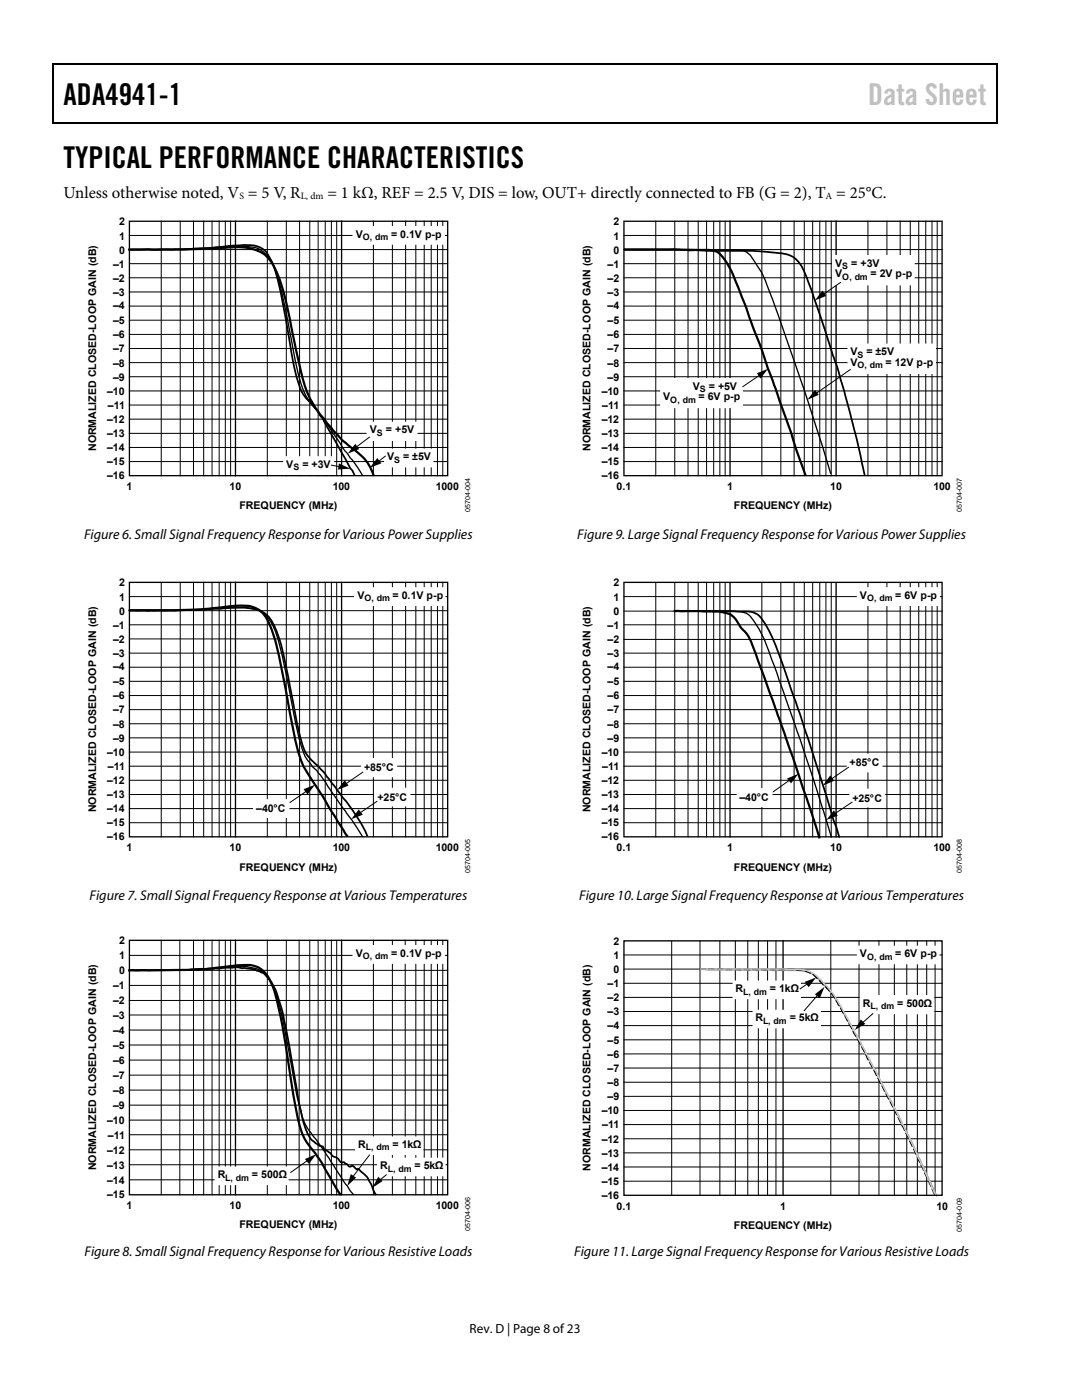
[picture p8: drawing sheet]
<svg xmlns="http://www.w3.org/2000/svg" width="216mm" height="279mm" viewBox="0 0 216 279" stroke-linecap="round" stroke-linejoin="round" font-family="sans-serif">
<path d="M10.5 12.7h.3v1h-.3zM198.8 12.7h.2v1h-.2zM198.8 12.7h.2v.3h-.2zM198.8 24.4h.2v.3h-.2z" fill="#000"/>
<path d="M10.5 12.8h188.3M10.7 13.7v11M198.9 13.7v11M10.5 24.5h188.3" fill="none" stroke="#000" stroke-width=".25"/>
<g fill="none" stroke="#000" stroke-width=".2">
<path d="M25.8 58.3h63.5M25.8 55.4h63.5M25.8 52.6h63.5M25.8 49.8h63.5M25.8 47h63.5M32.2 44.2v50.7M36 44.2v50.7M38.6 44.2v50.7M40.6 44.2v50.7M42.3 44.2v50.7M43.7 44.2v50.7M45 44.2v50.7"/>
<path d="M46 44.2v50.7M53.3 44.2v50.7M57.1 44.2v50.7M59.8 44.2v50.7M61.8 44.2v50.7M63.5 44.2v50.7M64.9 44.2v50.7M66.1 44.2v50.7M67.2 44.2v50.7M74.5 44.2v50.7M78.3 44.2v50.7M80.9 44.2v50.7"/>
<path d="M83 44.2v50.7M84.6 44.2v50.7M86 44.2v50.7M87.3 44.2v50.7M88.3 44.2v50.7M25.8 78h63.5M25.8 75.2h63.5M25.8 72.4h63.5M25.8 69.6h63.5M25.8 66.7h63.5M25.8 63.9h63.5M25.8 61.1h63.5"/>
<path d="M25.8 92.1h63.5M25.8 89.3h63.5M25.8 86.5h63.5M25.8 83.7h63.5M25.8 80.8h63.5"/>
</g>
<path d="M25.8 44.2h63.5v50.7h-63.5zM25.8 49.8h11l6.6-.4a29.1 29.1 0 0 1 7.9 .1 7.2 7.2 0 0 1 3.7 4.7 134.8 134.8 0 0 1 3.7 16.5l.5 2.7a16.2 16.2 0 0 0 4.5 9.1l2 2.7 2.8 4.4 2 2.5 1.8 2.7M47 44.2v50.7M68.2 44.2v50.7" fill="none" stroke="#000" stroke-width=".26"/>
<path d="M25.8 49.8l12-.1 10.2-.8a5.9 5.9 0 0 1 5.2 1.4l.2 .4a22.2 22.2 0 0 1 2.7 8.3l.7 3.5a129.3 129.3 0 0 0 2.7 13.8l.1 .4a9.1 9.1 0 0 0 3 4.4l1.8 2.5 6.3 11.2" fill="none" stroke="#000" stroke-width=".35"/>
<path d="M25.8 49.8h10.6l6.4-.3a28.9 28.9 0 0 1 7.6 .2 6.3 6.3 0 0 1 4.6 4.2 61.1 61.1 0 0 1 3.6 13.4 59.4 59.4 0 0 0 3.1 11.9 38.3 38.3 0 0 0 8.3 10.1l1 .7a9.4 9.4 0 0 1 3.5 4.8" fill="none" stroke="#000" stroke-width=".44"/>
<path d="M70.4 45.2h18.3v3.5h-18.3z" fill="#fff"/>
<path d="M70.4 45.2h18.3v3.5h-18.3z" fill="none" stroke="#fff" stroke-width=".2"/>
<path d="M56.6 91.1h10v3.6h-10z" fill="#fff"/>
<path d="M56.6 91.1h10v3.6h-10z" fill="none" stroke="#fff" stroke-width=".2"/>
<path d="M73.3 84.3h9.9v3.6h-9.9z" fill="#fff"/>
<path d="M73.3 84.3h9.9v3.6h-9.9z" fill="none" stroke="#fff" stroke-width=".2"/>
<path d="M76.8 89.6h9.6v3.6h-9.6z" fill="#fff"/>
<path d="M76.8 89.6h9.6v3.6h-9.6z" fill="none" stroke="#fff" stroke-width=".2"/>
<g fill="none" stroke="#000" stroke-width=".2">
<path d="M66 92.8l2 .4M73.8 87.2l-2.9 2.2M77 91l-1.6 1.2M25.8 119.1h63.5M32.2 116.2v50.8M36 116.2v50.8M38.6 116.2v50.8M40.6 116.2v50.8M42.3 116.2v50.8M43.7 116.2v50.8M45 116.2v50.8M46 116.2v50.8"/>
<path d="M53.3 116.2v50.8M57.1 116.2v50.8M59.8 116.2v50.8M61.8 116.2v50.8M63.5 116.2v50.8M64.9 116.2v50.8M66.1 116.2v50.8M67.2 116.2v50.8M74.5 116.2v50.8M78.3 116.2v50.8M80.9 116.2v50.8M83 116.2v50.8"/>
<path d="M84.6 116.2v50.8M86 116.2v50.8M87.3 116.2v50.8M88.3 116.2v50.8M25.8 138.8h63.5M25.8 136h63.5M25.8 133.2h63.5M25.8 130.3h63.5M25.8 127.5h63.5M25.8 124.7h63.5M25.8 121.9h63.5M25.8 158.6h63.5"/>
<path d="M25.8 155.7h63.5M25.8 152.9h63.5M25.8 150.1h63.5M25.8 147.3h63.5M25.8 144.4h63.5M25.8 141.6h63.5M61.4 157.8l-3.7 2.4M25.8 164.2h63.5M25.8 161.4h63.5"/>
</g>
<path d="M67.6 92.5l2.3 1-2.5 .2zM70.9 88.6l.8 1-2.3 .9zM75.3 91.4l.8 1.1-2.3 .8zM60.6 157.5l2.3-.9-1.5 2z" fill="#000"/>
<path d="M25.8 116.2h63.5v50.8h-63.5zM47 116.2v50.8M68.2 116.2v50.8M25.8 121.9l13.2-.1 5.7-.4a17 17 0 0 1 6.9 .4l.3 .2a5.7 5.7 0 0 1 2.9 3.5 119 119 0 0 1 3.8 17.1l1.1 4.8a11.8 11.8 0 0 0 3.7 6.6l1.4 1.9 .6 1.1 4.9 6.7 2 3.2" fill="none" stroke="#000" stroke-width=".26"/>
<path d="M25.8 121.8h1.9a293.9 293.9 0 0 0 19.9-.5h1.3a6.1 6.1 0 0 1 5.1 2.4 28 28 0 0 1 3.1 9.2l.5 2.7a120.4 120.4 0 0 0 3 13.7 10.5 10.5 0 0 0 3.1 3.8l1.2 1.3 2.9 4a41.6 41.6 0 0 1 5.5 8.4" fill="none" stroke="#000" stroke-width=".35"/>
<path d="M25.8 121.8h8.4a102.1 102.1 0 0 0 13.2-.9 5.6 5.6 0 0 1 6.4 3.7 75.3 75.3 0 0 1 3.4 14 73.7 73.7 0 0 0 3.2 14l7 11.4 2 2.9" fill="none" stroke="#000" stroke-width=".44"/>
<path d="M74.8 157.3h7v3.5h-7z" fill="#fff"/>
<path d="M74.8 157.3h7v3.5h-7z" fill="none" stroke="#fff" stroke-width=".2"/>
<path d="M50.6 159.6h7.1v3.5h-7.1z" fill="#fff"/>
<path d="M50.6 159.6h7.1v3.5h-7.1z" fill="none" stroke="#fff" stroke-width=".2"/>
<path d="M72.1 151.4h7.1v3.6h-7.1z" fill="#fff"/>
<path d="M72.1 151.4h7.1v3.6h-7.1z" fill="none" stroke="#fff" stroke-width=".2"/>
<path d="M72.5 154.1l-3.6 2.4M75.3 159.9l-3.6 2.4" fill="none" stroke="#000" stroke-width=".2"/>
<path d="M68.8 155.7l.8 1.1-2.3 .9zM71.6 161.5l.8 1.1-2.3 .9z" fill="#000"/>
<path d="M70.8 117.3h18v3.5h-18z" fill="#fff"/>
<path d="M70.8 117.3h18v3.5h-18z" fill="none" stroke="#fff" stroke-width=".2"/>
<g fill="none" stroke="#000" stroke-width=".2">
<path d="M25.8 199.7h63.5M25.8 196.7h63.5M25.8 193.7h63.5M25.8 190.7h63.5M32.2 187.7v50.7M35.9 187.7v50.7M38.6 187.7v50.7M40.6 187.7v50.7M42.3 187.7v50.7M43.7 187.7v50.7M45 187.7v50.7M46 187.7v50.7"/>
<path d="M53.3 187.7v50.7M57.1 187.7v50.7M59.7 187.7v50.7M61.8 187.7v50.7M63.5 187.7v50.7M64.9 187.7v50.7M66.1 187.7v50.7M67.2 187.7v50.7M74.5 187.7v50.7M78.3 187.7v50.7M80.9 187.7v50.7M83 187.7v50.7"/>
<path d="M84.6 187.7v50.7M86 187.7v50.7M87.3 187.7v50.7M88.3 187.7v50.7M25.8 217.6h63.5M25.8 214.6h63.5M25.8 211.6h63.5M25.8 208.6h63.5M25.8 205.6h63.5M25.8 202.6h63.5M25.8 235.5h63.5M25.8 232.5h63.5"/>
<path d="M25.8 229.5h63.5M25.8 226.5h63.5M25.8 223.5h63.5M25.8 220.6h63.5"/>
</g>
<path d="M25.8 187.7h63.5v50.7h-63.5zM25.8 193.6h12.6l7.7-.6a12.4 12.4 0 0 1 5.3 .4 6.3 6.3 0 0 1 3.2 3.8 74.4 74.4 0 0 1 3.2 13.4 87.8 87.8 0 0 0 2.7 12.8 31.7 31.7 0 0 0 3.6 5.5l4.5 6.9 1.9 2.6M47 187.7v50.7M68.2 187.7v50.7" fill="none" stroke="#000" stroke-width=".26"/>
<path d="M25.8 193.7l12.1-.1 5.8-.3 .9-.2h3.2a11.2 11.2 0 0 1 4.5 1l.2 .1a9.9 9.9 0 0 1 3.2 5.6 149.3 149.3 0 0 1 3.5 17.8 37.9 37.9 0 0 0 2.2 8.7 5.7 5.7 0 0 0 2.6 2.4l.4 .1 .3 .6 .5 .2 .6 .5a2.67 2.67 0 0 0 1.6 1.1l.1 .1a.88 .88 0 0 0 1.2 .7l.9 .7 .2 .1 .3-.1a1.17 1.17 0 0 1 1 .6h.3a7.4 7.4 0 0 1 3.2 4.4l.4 .7" fill="none" stroke="#000" stroke-width=".35"/>
<path d="M25.8 193.7l10.7-.1a67 67 0 0 0 10.7-.9l1-.1a5.1 5.1 0 0 1 6 3.6 66.8 66.8 0 0 1 2.8 12.4l.4 2.3a108.3 108.3 0 0 0 2.8 15.1 22.6 22.6 0 0 0 3.3 5.1l4.4 7.3" fill="none" stroke="#000" stroke-width=".44"/>
<path d="M71 226.9h13.4v3.5h-13.4z" fill="#fff"/>
<path d="M71 226.9h13.4v3.5h-13.4z" fill="none" stroke="#fff" stroke-width=".2"/>
<path d="M75.4 231.1h13.4v3.6h-13.4z" fill="#fff"/>
<path d="M75.4 231.1h13.4v3.6h-13.4z" fill="none" stroke="#fff" stroke-width=".2"/>
<path d="M42.9 232.9h14.6v3.5h-14.6z" fill="#fff"/>
<path d="M42.9 232.9h14.6v3.5h-14.6z" fill="none" stroke="#fff" stroke-width=".2"/>
<path d="M61.5 231.5l-3.6 2.5M73.8 230.4l-3.5 4.6M77.2 234.4l-1.6 1.2" fill="none" stroke="#000" stroke-width=".2"/>
<path d="M60.8 231.3l2.3-1-1.5 2zM70 234.3l1.1 .7-1.8 1.7zM75.5 234.8l.8 .9-2 1.3z" fill="#000"/>
<path d="M70.4 188.7h18.3v3.6h-18.3z" fill="#fff"/>
<path d="M70.4 188.7h18.3v3.6h-18.3z" fill="none" stroke="#fff" stroke-width=".2"/>
<g fill="none" stroke="#000" stroke-width=".2">
<path d="M124.5 58.3h63.5M124.5 55.4h63.5M124.5 52.6h63.5M124.5 49.8h63.5M124.5 47h63.5M130.9 44.2v50.7M134.6 44.2v50.7M137.3 44.2v50.7M139.3 44.2v50.7M141 44.2v50.7M142.4 44.2v50.7M143.6 44.2v50.7"/>
<path d="M144.7 44.2v50.7M152 44.2v50.7M155.8 44.2v50.7M158.5 44.2v50.7M160.5 44.2v50.7M162.2 44.2v50.7M163.6 44.2v50.7M164.8 44.2v50.7M165.9 44.2v50.7M173.2 44.2v50.7M177 44.2v50.7M179.6 44.2v50.7"/>
<path d="M181.6 44.2v50.7M183.3 44.2v50.7M184.7 44.2v50.7M186 44.2v50.7M187 44.2v50.7M124.5 78h63.5M124.5 75.2h63.5M124.5 72.4h63.5M124.5 69.6h63.5M124.5 66.7h63.5M124.5 63.9h63.5M124.5 61.1h63.5"/>
<path d="M124.5 92.1h63.5M124.5 89.3h63.5M124.5 86.5h63.5M124.5 83.7h63.5M124.5 80.8h63.5"/>
</g>
<path d="M124.5 44.2h63.5v50.7h-63.5zM124.5 49.8l21.6 .1a4.5 4.5 0 0 1 3.3 .8 25.6 25.6 0 0 1 4.8 9.2l6.4 18.4 5.2 16.3M145.7 44.2v50.7M166.8 44.2v50.7" fill="none" stroke="#000" stroke-width=".26"/>
<path d="M124.5 49.8h10.1l2.9 .2 8.6 .1a51.9 51.9 0 0 1 11.3 .8 6.3 6.3 0 0 1 3.5 4.3l2.4 6.7 4 12.1 3.6 13.4 1.7 7.5" fill="none" stroke="#000" stroke-width=".35"/>
<path d="M124.5 49.8l14 .1a12.7 12.7 0 0 1 4.6 .4 13.9 13.9 0 0 1 3.9 6.4l4.9 12.8 8.8 25.3" fill="none" stroke="#000" stroke-width=".44"/>
<path d="M166.1 51h16.3v5.9h-16.3z" fill="#fff"/>
<path d="M166.1 51h16.3v5.9h-16.3z" fill="none" stroke="#fff" stroke-width=".2"/>
<path d="M131.8 75.5h16.3v5.9h-16.3z" fill="#fff"/>
<path d="M131.8 75.5h16.3v5.9h-16.3z" fill="none" stroke="#fff" stroke-width=".2"/>
<path d="M169.2 68.7h17.4v5.8h-17.4z" fill="#fff"/>
<path d="M169.2 68.7h17.4v5.8h-17.4z" fill="none" stroke="#fff" stroke-width=".2"/>
<g fill="none" stroke="#000" stroke-width=".2">
<path d="M167.8 56.3l-3.6 2.5M151.7 74.8l-3.6 2.4M169.7 73.7l-7 4.9M124.5 119.1h63.5M130.9 116.3v50.7M134.6 116.3v50.7M137.3 116.3v50.7M139.3 116.3v50.7M141 116.3v50.7M142.4 116.3v50.7M143.6 116.3v50.7M144.7 116.3v50.7"/>
<path d="M152 116.3v50.7M155.8 116.3v50.7M158.5 116.3v50.7M160.5 116.3v50.7M162.2 116.3v50.7M163.6 116.3v50.7M164.8 116.3v50.7M165.9 116.3v50.7M173.2 116.3v50.7M177 116.3v50.7M179.6 116.3v50.7M181.6 116.3v50.7"/>
<path d="M183.3 116.3v50.7M184.7 116.3v50.7M186 116.3v50.7M187 116.3v50.7M124.5 138.8h63.5M124.5 136h63.5M124.5 133.2h63.5M124.5 130.3h63.5M124.5 127.6h63.5M124.5 124.7h63.5M124.5 122h63.5M124.5 158.6h63.5"/>
<path d="M124.5 155.7h63.5M124.5 152.9h63.5M124.5 150.1h63.5M124.5 147.3h63.5M124.5 144.4h63.5M124.5 141.6h63.5M157.8 155.6l-3.7 2.5M124.5 164.2h63.5M124.5 161.4h63.5"/>
</g>
<path d="M164.1 58l.8 1.1-2.3 .8zM151 74.5l2.2-.9-1.5 1.9zM162.6 77.8l.8 1-2.3 1zM157 155.4l2.3-1-1.5 1.9z" fill="#000"/>
<path d="M124.5 116.2h63.5v50.8h-63.5zM145.7 116.3v50.7M166.8 116.3v50.7M134.6 122h10.2a13.7 13.7 0 0 1 4 .4 8.1 8.1 0 0 1 2.5 2.8 44.4 44.4 0 0 1 3.3 8l7.5 21.8 3.8 12" fill="none" stroke="#000" stroke-width=".26"/>
<path d="M134.6 122h12.3a8.8 8.8 0 0 1 4 .5 10 10 0 0 1 2.9 4.1 158.4 158.4 0 0 1 4.9 13.2l2.8 8.4 5.9 18.8" fill="none" stroke="#000" stroke-width=".35"/>
<path d="M134.6 122h4.1a28.2 28.2 0 0 1 6.4 .4 4.3 4.3 0 0 1 2.6 2.7l.3 .4a7.2 7.2 0 0 1 2.4 3.9l7.8 21.6 5.3 16.1" fill="none" stroke="#000" stroke-width=".44"/>
<path d="M169.6 157.5h6.9v3.5h-6.9z" fill="#fff"/>
<path d="M169.6 157.5h6.9v3.5h-6.9z" fill="none" stroke="#fff" stroke-width=".2"/>
<path d="M147.1 157.4h7v3.5h-7z" fill="#fff"/>
<path d="M147.1 157.4h7v3.5h-7z" fill="none" stroke="#fff" stroke-width=".2"/>
<path d="M169 150.5h7v3.6h-7z" fill="#fff"/>
<path d="M169 150.5h7v3.6h-7z" fill="none" stroke="#fff" stroke-width=".2"/>
<path d="M169.4 153.1l-3.6 2.5M170.1 160l-3.7 2.5" fill="none" stroke="#000" stroke-width=".2"/>
<path d="M165.7 154.7l.8 1.1-2.3 1zM166.4 161.7l.8 1.1-2.3 .9z" fill="#000"/>
<path d="M171.1 117.3h16.4v3.5h-16.4z" fill="#fff"/>
<path d="M171.1 117.3h16.4v3.5h-16.4z" fill="none" stroke="#fff" stroke-width=".2"/>
<g fill="none" stroke="#000" stroke-width=".2">
<path d="M124.5 199.1h63.5M124.5 196.2h63.5M124.5 193.4h63.5M124.5 190.6h63.5M134 187.8v50.7M139.7 187.8v50.7M143.6 187.8v50.7M146.7 187.8v50.7M149.2 187.8v50.7M151.3 187.8v50.7M153.2 187.8v50.7M154.8 187.8v50.7"/>
<path d="M165.8 187.8v50.7M171.4 187.8v50.7M175.4 187.8v50.7M178.5 187.8v50.7M180.9 187.8v50.7M183 187.8v50.7M184.9 187.8v50.7M186.6 187.8v50.7M124.5 218.8h63.5M124.5 216h63.5M124.5 213.1h63.5M124.5 210.3h63.5"/>
<path d="M124.5 207.5h63.5M124.5 204.7h63.5M124.5 201.9h63.5M124.5 235.7h63.5M124.5 232.9h63.5M124.5 230.1h63.5M124.5 227.3h63.5M124.5 224.4h63.5M124.5 221.6h63.5"/>
</g>
<path d="M124.5 187.8h63.5v50.7h-63.5zM156.3 187.8v50.7" fill="none" stroke="#000" stroke-width=".26"/>
<path d="M139.7 193.4l7.9 .2 6.4-.1 .1 .1h3.4a9.1 9.1 0 0 1 4.4 .6l.9 .6 2.3 2.4a45.8 45.8 0 0 1 4.8 7.7l9.3 17.6 7.6 16" fill="none" stroke="#9a9a9a" stroke-width=".44"/>
<path d="M139.7 193.4l17.7 .1a11.3 11.3 0 0 1 3.9 .5l.4 .2a16 16 0 0 1 3.3 3.1l.4 .4a31.9 31.9 0 0 1 3.6 5.8l9.6 18.1 5.6 11.7 2.4 5.2" fill="none" stroke="#000" stroke-width=".26" stroke-dasharray="1.1 .7"/>
<path d="M139.7 193.4l17.6 .1a8.4 8.4 0 0 1 5 .8 23 23 0 0 1 6 7.6l9.6 18.1 4.1 8.2 4.8 10.3" fill="none" stroke="#ccc" stroke-width=".26"/>
<path d="M146.3 195.8h13.4v3.5h-13.4z" fill="#fff"/>
<path d="M146.3 195.8h13.4v3.5h-13.4z" fill="none" stroke="#fff" stroke-width=".2"/>
<path d="M150.3 201.6h13.4v3.5h-13.4z" fill="#fff"/>
<path d="M150.3 201.6h13.4v3.5h-13.4z" fill="none" stroke="#fff" stroke-width=".2"/>
<path d="M171.7 198.7h14.6v3.6h-14.6z" fill="#fff"/>
<path d="M171.7 198.7h14.6v3.6h-14.6z" fill="none" stroke="#fff" stroke-width=".2"/>
<path d="M161.3 196.2l-1.7 1.2M163.3 198.4l-2.9 3.4M174.2 202.2l-2.3 2.1" fill="none" stroke="#000" stroke-width=".2"/>
<path d="M160.6 196l2.3-.9-1.5 1.9zM162.6 198.4l1.9-1.5-.9 2.3zM171.8 203.5l.9 .8-2.2 1.3z" fill="#000"/>
<path d="M171.1 188.8h16.3v3.5h-16.3z" fill="#fff"/>
<path d="M171.1 188.8h16.3v3.5h-16.3z" fill="none" stroke="#fff" stroke-width=".2"/>
<g font-size="6">
<text x="12.7" y="21">ADA4941-1</text>
<text x="12.7" y="33.6">TYPICAL PERFORMANCE CHARACTERISTICS</text>
</g>
<text font-size="6" fill="#c0c0c0" x="173.2" y="21">Data Sheet</text>
<g font-size="3.3">
<text x="12.7" y="39.5">Unless otherwise noted, V = 5 V, R</text>
<text x="65.3" y="39.5">= 1 kΩ, REF = 2.5 V, DIS = low, OUT+ directly connected to FB (G = 2), T = 25°C.</text>
</g>
<g font-size="2.8">
<text x="16.8" y="107.6">Figure 6. Small Signal Frequency Response for Various Power Supplies</text>
<text x="115.2" y="107.6">Figure 9. Large Signal Frequency Response for Various Power Supplies</text>
<text x="17.9" y="179.6">Figure 7. Small Signal Frequency Response at Various Temperatures</text>
<text x="115.6" y="179.6">Figure 10. Large Signal Frequency Response at Various Temperatures</text>
<text x="16.8" y="250.8">Figure 8. Small Signal Frequency Response for Various Resistive Loads</text>
<text x="114.6" y="250.6">Figure 11. Large Signal Frequency Response for Various Resistive Loads</text>
</g>
<text font-size="2.6" x="93.7" y="266">Rev. D | Page 8 of 23</text>
<g font-size="2.1">
<text x="23.7" y="44.9">2</text>
<text x="23.7" y="47.8">1</text>
<text x="71" y="47.4">V</text>
<text x="78" y="47.4">= 0.1V p-p</text>
<text x="122.4" y="44.9">2</text>
<text x="122.4" y="47.8">1</text>
<text x="22.6" y="53.5">–1</text>
<text x="23.7" y="50.7">0</text>
<text x="121.2" y="53.5">–1</text>
<text x="122.4" y="50.7">0</text>
<text x="166.7" y="53.2">V</text>
<text x="169.9" y="53.2">= +3V</text>
<text x="22.6" y="56.2">–2</text>
<text x="22.6" y="59.1">–3</text>
<text x="121.2" y="56.2">–2</text>
<text x="121.2" y="59.1">–3</text>
<text x="166.7" y="55.4">V</text>
<text x="173.7" y="55.4">= 2V p-p</text>
<text x="22.6" y="61.7">–4</text>
<text x="22.6" y="64.7">–5</text>
<text x="121.2" y="61.7">–4</text>
<text x="121.2" y="64.7">–5</text>
<text x="22.6" y="67.4">–6</text>
<text x="22.6" y="70.2">–7</text>
<text x="121.2" y="67.4">–6</text>
<text x="121.2" y="70.2">–7</text>
<text x="169.7" y="70.8">V</text>
<text x="172.9" y="70.8">= ±5V</text>
<text x="22.6" y="73.2">–8</text>
<text x="22.6" y="76.1">–9</text>
<text x="121.2" y="73.2">–8</text>
<text x="121.2" y="76.1">–9</text>
<text x="138.2" y="77.7">V</text>
<text x="141.4" y="77.7">= +5V</text>
<text x="169.7" y="73">V</text>
<text x="176.7" y="73">= 12V p-p</text>
<text x="21.4" y="78.9">–10</text>
<text x="21.5" y="81.6">–11</text>
<text x="120.1" y="78.9">–10</text>
<text x="120.2" y="81.6">–11</text>
<text x="132.3" y="79.9">V</text>
<text x="139.4" y="79.9">= 6V p-p</text>
<text x="21.4" y="87.2">–13</text>
<text x="21.4" y="84.4">–12</text>
<text x="73.8" y="86.5">V</text>
<text x="77" y="86.5">= +5V</text>
<text x="120.1" y="87.2">–13</text>
<text x="120.1" y="84.4">–12</text>
<text x="19.2" y="90" transform="rotate(-90 19.2 90)">NORMALIZED CLOSED-LOOP GAIN (dB)</text>
<text x="21.4" y="95.6">–16</text>
<text x="21.4" y="92.8">–15</text>
<text x="21.4" y="90">–14</text>
<text x="57.1" y="93.3">V</text>
<text x="60.3" y="93.3">= +3V</text>
<text x="77.3" y="91.9">V</text>
<text x="80.5" y="91.9">= ±5V</text>
<text x="117.9" y="90" transform="rotate(-90 117.9 90)">NORMALIZED CLOSED-LOOP GAIN (dB)</text>
<text x="120.1" y="95.6">–16</text>
<text x="120.1" y="92.8">–15</text>
<text x="120.1" y="90">–14</text>
<text x="25.3" y="97.8">1</text>
<text x="45.8" y="97.8">10</text>
<text x="47.8" y="101.7">FREQUENCY (MHz)</text>
<text x="66.4" y="97.8">100</text>
<text x="87" y="97.8">1000</text>
<text x="123" y="97.8">0.1</text>
<text x="145.1" y="97.8">1</text>
<text x="146.5" y="101.7">FREQUENCY (MHz)</text>
<text x="165.7" y="97.8">10</text>
<text x="186.2" y="97.8">100</text>
<text x="23.7" y="117">2</text>
<text x="23.7" y="119.9">1</text>
<text x="71.3" y="119.5">V</text>
<text x="78.3" y="119.5">= 0.1V p-p</text>
<text x="122.4" y="117">2</text>
<text x="122.4" y="119.9">1</text>
<text x="171.6" y="119.5">V</text>
<text x="178.6" y="119.5">= 6V p-p</text>
<text x="22.6" y="125.6">–1</text>
<text x="23.7" y="122.8">0</text>
<text x="121.2" y="125.6">–1</text>
<text x="122.4" y="122.8">0</text>
<text x="22.6" y="128.3">–2</text>
<text x="22.6" y="131.1">–3</text>
<text x="121.2" y="128.3">–2</text>
<text x="121.2" y="131.1">–3</text>
<text x="22.6" y="133.8">–4</text>
<text x="22.6" y="136.8">–5</text>
<text x="121.2" y="133.8">–4</text>
<text x="121.2" y="136.8">–5</text>
<text x="22.6" y="139.4">–6</text>
<text x="22.6" y="142.3">–7</text>
<text x="121.2" y="139.4">–6</text>
<text x="121.2" y="142.3">–7</text>
<text x="22.6" y="145.3">–8</text>
<text x="22.6" y="148.1">–9</text>
<text x="121.2" y="145.3">–8</text>
<text x="121.2" y="148.1">–9</text>
<text x="21.4" y="151">–10</text>
<text x="21.5" y="153.7">–11</text>
<text x="72.6" y="153.9">+85°C</text>
<text x="120.1" y="151">–10</text>
<text x="120.2" y="153.7">–11</text>
<text x="169.5" y="153">+85°C</text>
<text x="21.4" y="159.3">–13</text>
<text x="21.4" y="156.5">–12</text>
<text x="75.3" y="159.8">+25°C</text>
<text x="120.1" y="159.3">–13</text>
<text x="120.1" y="156.5">–12</text>
<text x="147.6" y="159.9">–40°C</text>
<text x="170.1" y="160">+25°C</text>
<text x="19.2" y="162.1" transform="rotate(-90 19.2 162.1)">NORMALIZED CLOSED-LOOP GAIN (dB)</text>
<text x="21.4" y="167.7">–16</text>
<text x="21.4" y="164.9">–15</text>
<text x="21.4" y="162.1">–14</text>
<text x="51.1" y="162">–40°C</text>
<text x="117.9" y="162.1" transform="rotate(-90 117.9 162.1)">NORMALIZED CLOSED-LOOP GAIN (dB)</text>
<text x="120.1" y="167.7">–16</text>
<text x="120.1" y="164.9">–15</text>
<text x="120.1" y="162.1">–14</text>
<text x="25.3" y="169.9">1</text>
<text x="45.8" y="169.9">10</text>
<text x="47.8" y="173.7">FREQUENCY (MHz)</text>
<text x="66.4" y="169.9">100</text>
<text x="87" y="169.9">1000</text>
<text x="123" y="169.9">0.1</text>
<text x="145.1" y="169.9">1</text>
<text x="146.5" y="173.7">FREQUENCY (MHz)</text>
<text x="165.7" y="169.9">10</text>
<text x="186.2" y="169.9">100</text>
<text x="23.7" y="188.4">2</text>
<text x="23.7" y="191.4">1</text>
<text x="71" y="190.9">V</text>
<text x="78" y="190.9">= 0.1V p-p</text>
<text x="122.4" y="188.5">2</text>
<text x="122.4" y="191.3">1</text>
<text x="171.6" y="191">V</text>
<text x="178.6" y="191">= 6V p-p</text>
<text x="22.6" y="197.4">–1</text>
<text x="23.7" y="194.4">0</text>
<text x="121.2" y="197">–1</text>
<text x="122.4" y="194.2">0</text>
<text x="22.6" y="200.4">–2</text>
<text x="22.6" y="203.4">–3</text>
<text x="121.2" y="199.8">–2</text>
<text x="121.2" y="202.6">–3</text>
<text x="146.8" y="198">R</text>
<text x="150.7" y="203.8">R</text>
<text x="153.6" y="198">= 1kΩ</text>
<text x="157.6" y="203.8">= 5kΩ</text>
<text x="172.2" y="200.9">R</text>
<text x="179" y="200.9">= 500Ω</text>
<text x="22.6" y="206.4">–4</text>
<text x="22.6" y="209.3">–5</text>
<text x="121.2" y="205.4">–4</text>
<text x="121.2" y="208.3">–5</text>
<text x="22.6" y="212.3">–6</text>
<text x="22.6" y="215.3">–7</text>
<text x="121.2" y="211.1">–6</text>
<text x="121.2" y="213.9">–7</text>
<text x="22.6" y="218.3">–8</text>
<text x="22.6" y="221.3">–9</text>
<text x="121.2" y="216.7">–8</text>
<text x="121.2" y="219.6">–9</text>
<text x="21.4" y="224.3">–10</text>
<text x="21.5" y="227.3">–11</text>
<text x="120.1" y="222.4">–10</text>
<text x="120.2" y="225.2">–11</text>
<text x="19.2" y="233.5" transform="rotate(-90 19.2 233.5)">NORMALIZED CLOSED-LOOP GAIN (dB)</text>
<text x="21.4" y="230.3">–12</text>
<text x="21.4" y="233.2">–13</text>
<text x="71.5" y="229.1">R</text>
<text x="75.9" y="233.3">R</text>
<text x="78.3" y="229.1">= 1kΩ</text>
<text x="82.7" y="233.3">= 5kΩ</text>
<text x="117.9" y="233.6" transform="rotate(-90 117.9 233.6)">NORMALIZED CLOSED-LOOP GAIN (dB)</text>
<text x="120.1" y="228">–12</text>
<text x="120.1" y="230.8">–13</text>
<text x="120.1" y="233.6">–14</text>
<text x="21.4" y="236.2">–14</text>
<text x="21.4" y="239.1">–15</text>
<text x="43.4" y="235.1">R</text>
<text x="50.3" y="235.1">= 500Ω</text>
<text x="120.1" y="236.5">–15</text>
<text x="120.1" y="239.2">–16</text>
<text x="25.3" y="241.3">1</text>
<text x="45.8" y="241.3">10</text>
<text x="47.8" y="245.2">FREQUENCY (MHz)</text>
<text x="66.4" y="241.3">100</text>
<text x="87" y="241.3">1000</text>
<text x="123" y="241.4">0.1</text>
<text x="146.5" y="245.3">FREQUENCY (MHz)</text>
<text x="155.7" y="241.4">1</text>
<text x="186.8" y="241.4">10</text>
</g>
<g font-size="1.9">
<text x="47.8" y="39.7">S</text>
<text x="60" y="39.7">L, dm</text>
<text x="164.7" y="39.7">A</text>
</g>
<g font-size="1.8">
<text x="72.4" y="47.9">O, dm</text>
<text x="168.1" y="53.8">S</text>
<text x="168.1" y="55.9">O, dm</text>
<text x="171.1" y="71.4">S</text>
<text x="171.1" y="73.5">O, dm</text>
<text x="133.8" y="80.4">O, dm</text>
<text x="139.6" y="78.3">S</text>
<text x="75.2" y="87">S</text>
<text x="58.5" y="93.9">S</text>
<text x="78.7" y="92.4">S</text>
<text x="72.7" y="120">O, dm</text>
<text x="173" y="120">O, dm</text>
<text x="72.4" y="191.4">O, dm</text>
<text x="173" y="191.5">O, dm</text>
<text x="148.3" y="198.5">L, dm</text>
<text x="173.7" y="201.5">L, dm</text>
<text x="152.3" y="204.3">L, dm</text>
<text x="73" y="229.6">L, dm</text>
<text x="77.4" y="233.8">L, dm</text>
<text x="45" y="235.6">L, dm</text>
</g>
<g font-size="1.4">
<text x="93.8" y="102.2" transform="rotate(-90 93.8 102.2)">05704-004</text>
<text x="191.9" y="102.2" transform="rotate(-90 191.9 102.2)">05704-007</text>
<text x="93.8" y="174.2" transform="rotate(-90 93.8 174.2)">05704-005</text>
<text x="191.9" y="174.2" transform="rotate(-90 191.9 174.2)">05704-008</text>
<text x="93.8" y="245.7" transform="rotate(-90 93.8 245.7)">05704-006</text>
<text x="191.9" y="245.8" transform="rotate(-90 191.9 245.8)">05704-009</text>
</g>
</svg>
